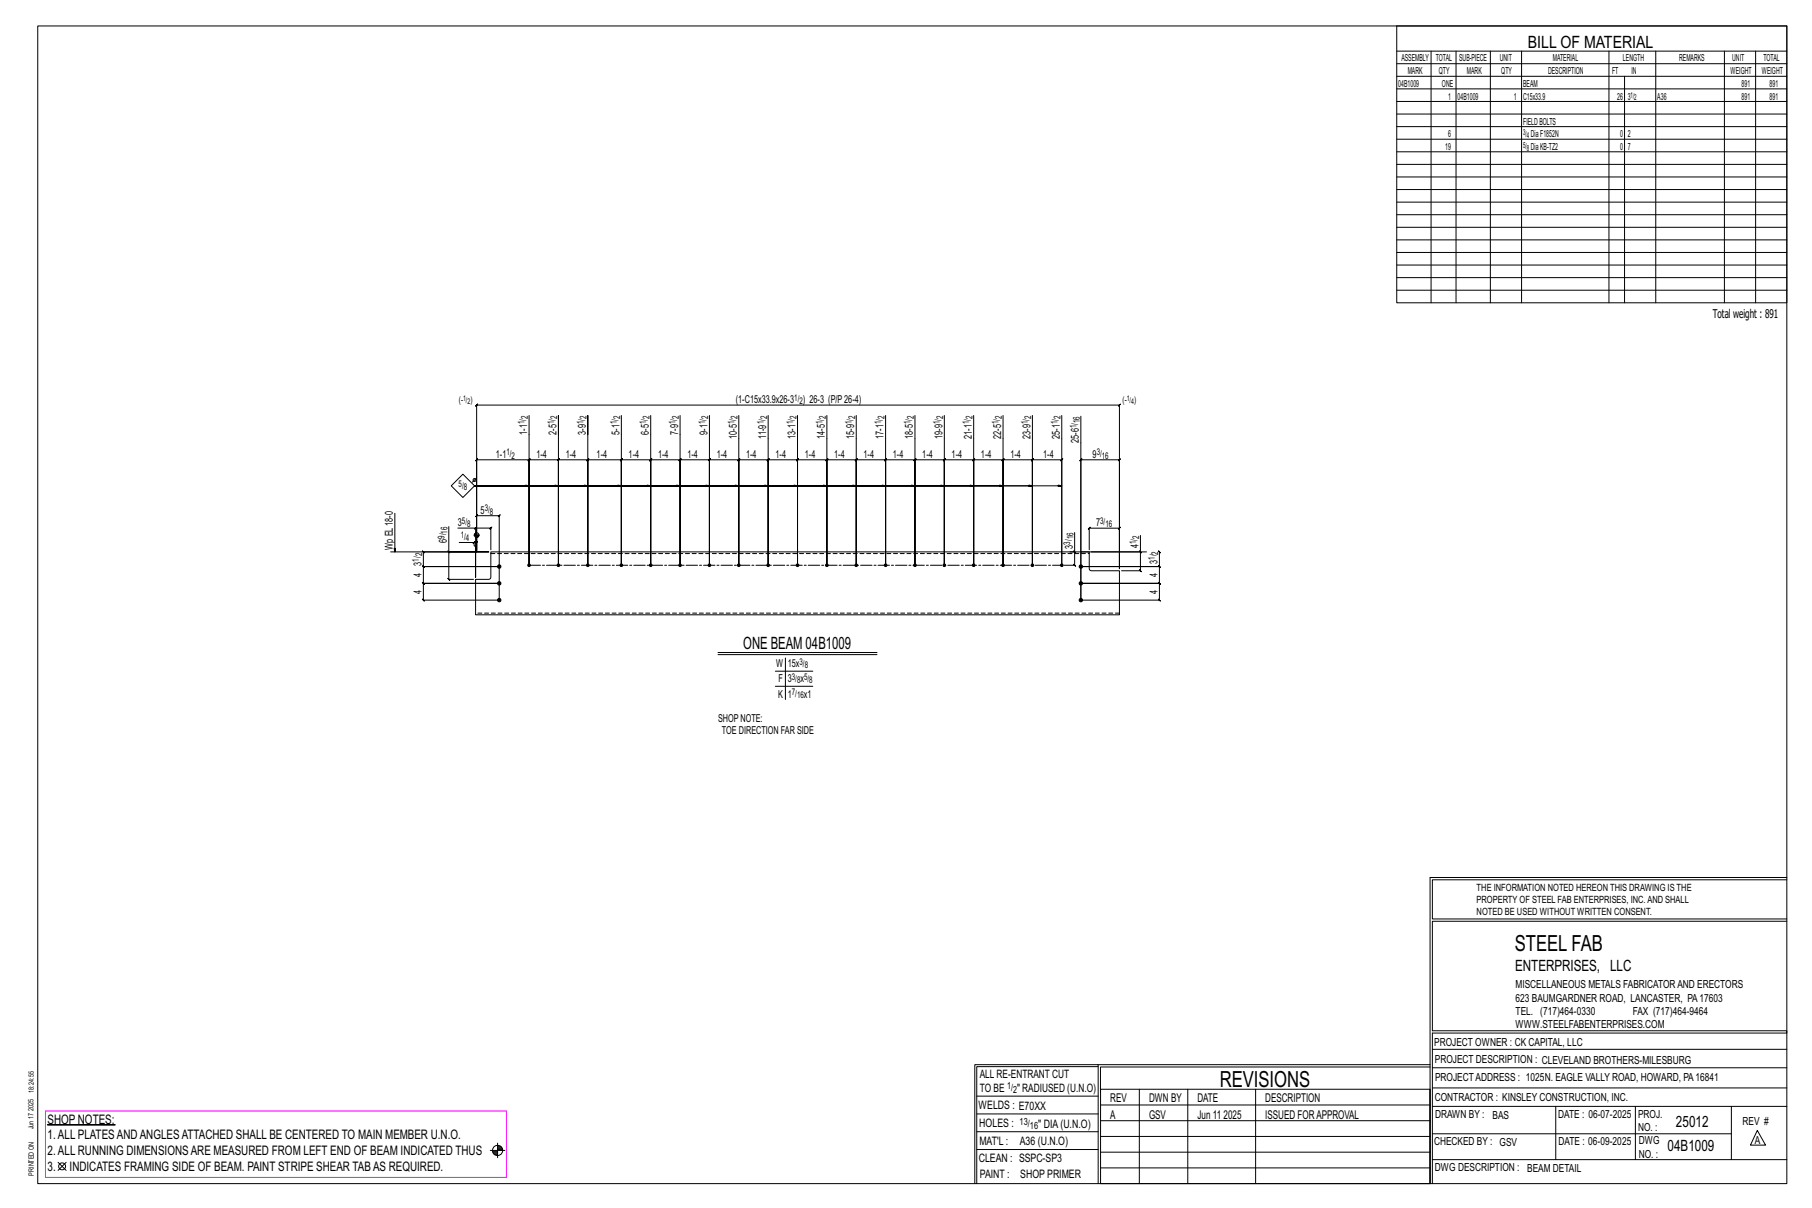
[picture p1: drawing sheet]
<svg xmlns="http://www.w3.org/2000/svg" width="914mm" height="610mm" viewBox="0 0 914 610" stroke-linecap="round" stroke-linejoin="round" font-family="sans-serif">
<g fill="#000" stroke="#000" stroke-width=".5">
<path d="M24 568h34z"/>
<circle cx="252" cy="294" r=".9"/>
<circle cx="252" cy="286" r=".9"/>
<circle cx="267" cy="285" r=".7"/>
<circle cx="282" cy="285" r=".7"/>
<circle cx="297" cy="285" r=".7"/>
<circle cx="314" cy="285" r=".7"/>
<circle cx="328" cy="285" r=".7"/>
<circle cx="343" cy="285" r=".7"/>
<circle cx="358" cy="285" r=".7"/>
<circle cx="373" cy="285" r=".7"/>
<circle cx="388" cy="285" r=".7"/>
<circle cx="402" cy="285" r=".7"/>
<circle cx="417" cy="285" r=".7"/>
<circle cx="432" cy="285" r=".7"/>
<circle cx="447" cy="285" r=".7"/>
<circle cx="462" cy="285" r=".7"/>
<circle cx="477" cy="285" r=".7"/>
<circle cx="491" cy="285" r=".7"/>
<circle cx="506" cy="285" r=".7"/>
<circle cx="521" cy="285" r=".7"/>
<circle cx="536" cy="285" r=".7"/>
<circle cx="545" cy="294" r=".9"/>
<circle cx="545" cy="286" r=".9"/>
<circle cx="252" cy="303" r=".9"/>
<circle cx="545" cy="303" r=".9"/>
</g>
<g fill="none" stroke="#000" stroke-width=".5">
<path d="M19 13h883v584h-883zM705 13h197v140h-197zM705 26h197M705 32h197M705 39h197M722 26v127M735 26v127M752 26v127M768 26v127M812 26v127M820 39v114M836 26v127"/>
<path d="M870 26v127M886 26v127M705 45h197M705 51h197M705 58h197M705 64h197M705 70h197M705 77h197M705 83h197M705 89h197M705 96h197M705 102h197"/>
<path d="M705 108h197M705 115h197M705 121h197M705 127h197M705 134h197M705 140h197M705 146h197M267 210v75v-53l-1 1 1-1h-26l-1 1 1-1v28M282 219v-9v75M297 219v-9v75M314 210v75M328 210v75"/>
<path d="M343 210v75M358 210v75M373 210v75M388 210v75M402 210v75M417 210v75M432 210v75M447 210v75M462 210v75M477 210v75M491 210v75M506 210v75"/>
<path d="M521 210v75M536 210v75v-53l-1 1 1-1h-15l-1 1 1-1v53M545 210v93M199 259v20M228 245l6-6 5 6-5 6zM239 245h297M241 241l-3 2M267 245h-28h43M297 245h-58h75M328 245h-89h104M358 245h-119h134M388 245h-149h163"/>
<path d="M417 245h-178h193M447 245h-208h223M477 245h-238h252M506 245h-267h282M226 278l1 1zM226 266v13h21h-33l-1-1 1 1v7l-1-1 1 1h38h-38l-1-1 1 1v8h-1l1 1v-1h38h-38h-1l1 1v-1v9l-1-1 1 1h38v-43l-1 1 1-1h-11l-1 1 1-1v19h-44M226 279v13l1 1-1-1h13M231 266h9v25v-15l-1-1v-1h-7M239 270h3M239 274l1-1zM239 274h2h-1l1-1v1v5v-75l-1 1 1-1h324l-1 1 1-1v83M239 270h.1"/>
<path d="M240 269v1M240 266h8l-1 1 1-1v11M241 266l-1 1zM241 269v8M241 270v1M242 270v1M248 279h302v8v1h15v22h-325v-18h7h1zM542 278l1 1zM542 269v10h-2M542 279v6l1 1-1-1h-5M545 279h34M550 277v-10h-1l1-1v1h15h-1l1-1v1v20v-55l-1 1 1-1h-20h1l-1 1v-1v71"/>
<path d="M575 278l1 1zM576 270v9h-25M576 279v9h-1l1 1v-1h-10M585 278l1 1h-1v7v-1l1 1h-1h-40h40v-1l1 1h-1v8l1 1-1-1h-40h40l1 1-1-1v9v-1l1 1h-1h-40M267 285v-53l-1 1 1-1h15l-1 1 1-1v53v-53l-1 1 1-1h15l-1 1 1-1v53v-53l-1 1 1-1h17l-1 1 1-1v53v-53l-1 1 1-1h14v1l1-1h-1v53v-53v1l1-1h-1h15v1l1-1h-1v53v-53v1l1-1h-1h15v1l1-1h-1v53v-53v1l1-1h-1h15l-1 1 1-1v53v-53l-1 1 1-1h15l-1 1 1-1v53v-53l-1 1 1-1h14v1l1-1h-1v53v-53v1l1-1h-1h15v1l1-1h-1v53v-53v1l1-1h-1h15v1l1-1h-1v53v-53v1l1-1h-1h15l-1 1 1-1v53v-53l-1 1 1-1h15l-1 1 1-1v53v-53l-1 1 1-1h15l-1 1 1-1v53v-53l-1 1 1-1h14v1l1-1h-1v53v-53v1l1-1h-1h15v1l1-1h-1v53v-53v1l1-1h-1h15l-1 1 1-1v53M362 329h81M362 330h81M391 339h19M396 332v21M391 346h19M722 443v154M722 443h180"/>
<path d="M902 444h-179v20h179M902 465h-179v55h179v1h-179v76M554 538h-61v59M554 537h168M722 538h-167v13M723 539h179M723 530h179M493 553h61M555 550h167v47h-167zM555 558h167M575 550v47M599 550v47"/>
<path d="M634 550v47M723 549h179M723 558h179M785 558v27M825 558v27M874 558v27M251 577v7M251 579h2M251 580h3M251 578h2M493 571h61M493 562h61"/>
<path d="M555 573h167M555 566h167M723 572h151M887 570l4 8h-8zM29 587l4 4M33 587l-4 4M247 581h8M249 581h2M249 582h2M250 583h1M492 597v-60h62v60M493 580h61"/>
<path d="M555 589h167M555 581h167M723 585h179"/>
<circle cx="239" cy="242" r=".7"/>
<circle cx="241" cy="270" r="1.2"/>
<circle cx="31" cy="589" r="1.8"/>
<circle cx="251" cy="581" r="2.6"/>
</g>
<path d="M23 561h233v33h-233z" fill="none" stroke="#f0f" stroke-width=".5"/>
<path d="M248 279h302M565 309h-325" fill="none" stroke="#000" stroke-width=".5" stroke-dasharray="2 1.4"/>
<path d="M267 285h269" fill="none" stroke="#000" stroke-width=".5" stroke-dasharray="5.8 1 1 1"/>
<g font-size="11.2">
<text x="764" y="480">STEEL FAB</text>
<text x="616" y="548">REVISIONS</text>
</g>
<g font-size="8.6">
<text x="771" y="24">BILL OF MATERIAL</text>
<text x="375" y="327">ONE BEAM 04B1009</text>
</g>
<g font-size="7.9">
<text x="765" y="490">ENTERPRISES, LLC</text>
<text x="846" y="569">25012</text>
<text x="842" y="581">04B1009</text>
</g>
<g font-size="6.6">
<text x="24" y="567">SHOP NOTES:</text>
<text x="24" y="575">1.ALL PLATESANDANGLESATTACHED SHALL BE CENTERED TO MAIN MEMBER U.N.O.</text>
<text x="24" y="583">2.ALL RUNNING DIMENSIONSARE MEASURED FROM LEFT END OF BEAM INDICATED THUS</text>
<text x="24" y="591">3.</text>
<text x="35" y="591">INDICATES FRAMING SIDE OF BEAM. PAINT STRIPE SHEAR TABAS REQUIRED.</text>
</g>
<g font-size="6.1">
<text x="864" y="161">Total weight : 891</text>
<text x="560" y="556">REV</text>
<text x="580" y="556">DWN BY</text>
<text x="604" y="556">DATE</text>
<text x="639" y="556">DESCRIPTION</text>
<text x="560" y="564">A</text>
<text x="580" y="564">GSV</text>
<text x="604" y="564">Jun 11</text>
<text x="617" y="564">2025</text>
<text x="639" y="564">ISSUED FORAPPROVAL</text>
</g>
<g font-size="5.9">
<text x="494" y="560">WELDS : E70XX</text>
<text x="494" y="569">HOLES :</text>
<text x="524" y="569">&quot; DIA(U.N.O)</text>
<text x="494" y="578">MAT'L :</text>
<text x="515" y="578">A36 (U.N.O)</text>
<text x="494" y="586">CLEAN : SSPC-SP3</text>
<text x="495" y="595">PAINT :</text>
<text x="515" y="595">SHOP PRIMER</text>
</g>
<g font-size="5.8">
<text x="494" y="544">ALL RE-ENTRANT CUT</text>
<text x="494" y="551">TO BE</text>
<text x="513" y="551">&quot; RADIUSED (U.N.O)</text>
</g>
<g font-size="5.6">
<text x="765" y="499">MISCELLANEOUS METALS FABRICATORAND ERECTORS</text>
<text x="765" y="505">623 BAUMGARDNER ROAD, LANCASTER, PA17603</text>
<text x="765" y="512">TEL. (717)464-0330</text>
<text x="824" y="512">FAX (717)464-9464</text>
<text x="765" y="519">WWW.STEELFABENTERPRISES.COM</text>
<text x="724" y="528">PROJECT OWNER : CK CAPITAL, LLC</text>
<text x="724" y="537">PROJECT DESCRIPTION : CLEVELAND BROTHERS-MILESBURG</text>
<text x="724" y="545">PROJECTADDRESS : 1025N. EAGLE VALLY ROAD, HOWARD, PA16841</text>
<text x="724" y="556">CONTRACTOR : KINSLEY CONSTRUCTION, INC.</text>
<text x="724" y="564">DRAWN BY :</text>
<text x="753" y="564">BAS</text>
<text x="786" y="564">DATE : 06-07-2025</text>
<text x="827" y="564">PROJ.</text>
<text x="879" y="568">REV #</text>
<text x="827" y="571">NO. :</text>
<text x="724" y="578">CHECKED BY : GSV</text>
<text x="787" y="578">DATE : 06-09-2025</text>
<text x="827" y="578">DWG</text>
<text x="886" y="578">A</text>
<text x="827" y="584">NO. :</text>
<text x="724" y="591">DWG DESCRIPTION : BEAM DETAIL</text>
</g>
<g font-size="5.5">
<text x="371" y="203">(1-C15x33.9x26-3</text>
<text x="405" y="203">) 26-3 (P/P26-4)</text>
<text x="266" y="219" transform="rotate(-90 266 219)">1-1</text>
<text x="281" y="219" transform="rotate(-90 281 219)">2-5</text>
<text x="296" y="219" transform="rotate(-90 296 219)">3-9</text>
<text x="313" y="219" transform="rotate(-90 313 219)">5-1</text>
<text x="327" y="219" transform="rotate(-90 327 219)">6-5</text>
<text x="342" y="219" transform="rotate(-90 342 219)">7-9</text>
<text x="357" y="219" transform="rotate(-90 357 219)">9-1</text>
<text x="372" y="221" transform="rotate(-90 372 221)">10-5</text>
<text x="387" y="221" transform="rotate(-90 387 221)">11-9</text>
<text x="401" y="221" transform="rotate(-90 401 221)">13-1</text>
<text x="416" y="221" transform="rotate(-90 416 221)">14-5</text>
<text x="431" y="221" transform="rotate(-90 431 221)">15-9</text>
<text x="446" y="221" transform="rotate(-90 446 221)">17-1</text>
<text x="461" y="221" transform="rotate(-90 461 221)">18-5</text>
<text x="476" y="221" transform="rotate(-90 476 221)">19-9</text>
<text x="490" y="221" transform="rotate(-90 490 221)">21-1</text>
<text x="505" y="221" transform="rotate(-90 505 221)">22-5</text>
<text x="520" y="221" transform="rotate(-90 520 221)">23-9</text>
<text x="535" y="221" transform="rotate(-90 535 221)">25-1</text>
<text x="544" y="224" transform="rotate(-90 544 224)">25-6</text>
<text x="250" y="231">1-1</text>
<text x="271" y="231">1-4</text>
<text x="285" y="231">1-4</text>
<text x="301" y="231">1-4</text>
<text x="317" y="231">1-4</text>
<text x="332" y="231">1-4</text>
<text x="347" y="231">1-4</text>
<text x="362" y="231">1-4</text>
<text x="377" y="231">1-4</text>
<text x="391" y="231">1-4</text>
<text x="406" y="231">1-4</text>
<text x="421" y="231">1-4</text>
<text x="436" y="231">1-4</text>
<text x="451" y="231">1-4</text>
<text x="465" y="231">1-4</text>
<text x="480" y="231">1-4</text>
<text x="495" y="231">1-4</text>
<text x="510" y="231">1-4</text>
<text x="526" y="231">1-4</text>
<text x="551" y="231">9</text>
<text x="243" y="259">5</text>
<text x="231" y="266">3</text>
<text x="553" y="266">7</text>
<text x="225" y="274" transform="rotate(-90 225 274)">6</text>
<text x="198" y="277" transform="rotate(-90 198 277)">Wp EL18-0</text>
<text x="541" y="277" transform="rotate(-90 541 277)">3</text>
<text x="575" y="277" transform="rotate(-90 575 277)">4</text>
<text x="213" y="285" transform="rotate(-90 213 285)">3</text>
<text x="584" y="285" transform="rotate(-90 584 285)">3</text>
<text x="213" y="291" transform="rotate(-90 213 291)">4</text>
<text x="584" y="291" transform="rotate(-90 584 291)">4</text>
<text x="213" y="300" transform="rotate(-90 213 300)">4</text>
<text x="584" y="300" transform="rotate(-90 584 300)">4</text>
<text x="392" y="337">W</text>
<text x="398" y="337">15x</text>
<text x="393" y="344">F</text>
<text x="398" y="344">3</text>
<text x="404" y="344">x</text>
<text x="393" y="352">K</text>
<text x="398" y="352">1</text>
<text x="406" y="352">x1</text>
<text x="362" y="364">SHOPNOTE:</text>
<text x="364" y="371">TOE DIRECTION FAR SIDE</text>
</g>
<g font-size="5">
<text x="745" y="450">THE INFORMATION NOTED HEREON THIS DRAWING IS THE</text>
<text x="745" y="456">PROPERTY OF STEEL FAB ENTERPRISES, INC.AND SHALL</text>
<text x="745" y="462">NOTED BE USED WITHOUT WRITTEN CONSENT.</text>
<text x="508" y="550">1/</text>
<text x="511" y="551">2</text>
<text x="515" y="568">13/</text>
<text x="520" y="570">16</text>
</g>
<g font-size="4.9">
<text x="707" y="31">ASSEMBLY</text>
<text x="725" y="31">TOTAL</text>
<text x="736" y="31">SUB-PIECE</text>
<text x="757" y="31">UNIT</text>
<text x="784" y="31">MATERIAL</text>
<text x="819" y="31">LENGTH</text>
<text x="847" y="31">REMARKS</text>
<text x="874" y="31">UNIT</text>
<text x="890" y="31">TOTAL</text>
<text x="710" y="37">MARK</text>
<text x="726" y="37">QTY</text>
<text x="740" y="37">MARK</text>
<text x="758" y="37">QTY</text>
<text x="781" y="37">DESCRIPTION</text>
<text x="814" y="37">FT</text>
<text x="823" y="37">IN</text>
<text x="873" y="37">WEIGHT</text>
<text x="889" y="37">WEIGHT</text>
<text x="706" y="44">04B1009</text>
<text x="728" y="44">ONE</text>
<text x="769" y="44">BEAM</text>
<text x="879" y="44">891</text>
<text x="893" y="44">891</text>
<text x="731" y="50">1</text>
<text x="736" y="50">04B1009</text>
<text x="764" y="50">1</text>
<text x="769" y="50">C15x33.9</text>
<text x="816" y="50">26</text>
<text x="821" y="50">3</text>
<text x="836" y="50">A36</text>
<text x="879" y="50">891</text>
<text x="893" y="50">891</text>
<text x="769" y="63">FIELDBOLTS</text>
<text x="731" y="69">6</text>
<text x="772" y="69">DiaF1852N</text>
<text x="818" y="69">0</text>
<text x="821" y="69">2</text>
<text x="729" y="76">19</text>
<text x="772" y="76">DiaKB-TZ2</text>
<text x="818" y="76">0</text>
<text x="821" y="76">7</text>
</g>
<g font-size="4.7">
<text x="232" y="204">(-</text>
<text x="237" y="204">)</text>
<text x="401" y="202">1/</text>
<text x="403" y="204">2</text>
<text x="566" y="204">(-</text>
<text x="572" y="204">)</text>
<text x="265" y="214" transform="rotate(-90 265 214)">1/</text>
<text x="266" y="211" transform="rotate(-90 266 211)">2</text>
<text x="280" y="214" transform="rotate(-90 280 214)">1/</text>
<text x="281" y="211" transform="rotate(-90 281 211)">2</text>
<text x="294" y="214" transform="rotate(-90 294 214)">1/</text>
<text x="296" y="211" transform="rotate(-90 296 211)">2</text>
<text x="311" y="214" transform="rotate(-90 311 214)">1/</text>
<text x="313" y="211" transform="rotate(-90 313 211)">2</text>
<text x="326" y="214" transform="rotate(-90 326 214)">1/</text>
<text x="328" y="211" transform="rotate(-90 328 211)">2</text>
<text x="341" y="214" transform="rotate(-90 341 214)">1/</text>
<text x="343" y="211" transform="rotate(-90 343 211)">2</text>
<text x="356" y="214" transform="rotate(-90 356 214)">1/</text>
<text x="357" y="211" transform="rotate(-90 357 211)">2</text>
<text x="371" y="214" transform="rotate(-90 371 214)">1/</text>
<text x="372" y="211" transform="rotate(-90 372 211)">2</text>
<text x="385" y="214" transform="rotate(-90 385 214)">1/</text>
<text x="387" y="211" transform="rotate(-90 387 211)">2</text>
<text x="400" y="214" transform="rotate(-90 400 214)">1/</text>
<text x="402" y="211" transform="rotate(-90 402 211)">2</text>
<text x="415" y="214" transform="rotate(-90 415 214)">1/</text>
<text x="417" y="211" transform="rotate(-90 417 211)">2</text>
<text x="430" y="214" transform="rotate(-90 430 214)">1/</text>
<text x="432" y="211" transform="rotate(-90 432 211)">2</text>
<text x="445" y="214" transform="rotate(-90 445 214)">1/</text>
<text x="446" y="211" transform="rotate(-90 446 211)">2</text>
<text x="459" y="214" transform="rotate(-90 459 214)">1/</text>
<text x="461" y="211" transform="rotate(-90 461 211)">2</text>
<text x="474" y="214" transform="rotate(-90 474 214)">1/</text>
<text x="476" y="211" transform="rotate(-90 476 211)">2</text>
<text x="489" y="214" transform="rotate(-90 489 214)">1/</text>
<text x="491" y="211" transform="rotate(-90 491 211)">2</text>
<text x="504" y="214" transform="rotate(-90 504 214)">1/</text>
<text x="506" y="211" transform="rotate(-90 506 211)">2</text>
<text x="519" y="214" transform="rotate(-90 519 214)">1/</text>
<text x="520" y="211" transform="rotate(-90 520 211)">2</text>
<text x="534" y="214" transform="rotate(-90 534 214)">1/</text>
<text x="535" y="211" transform="rotate(-90 535 211)">2</text>
<text x="545" y="214" transform="rotate(-90 545 214)">16</text>
<text x="543" y="216" transform="rotate(-90 543 216)">1/</text>
<text x="256" y="230">1/</text>
<text x="258" y="231">2</text>
<text x="553" y="230">3/</text>
<text x="556" y="231">16</text>
<text x="231" y="246">5/</text>
<text x="234" y="247">8</text>
<text x="245" y="258">3/</text>
<text x="247" y="260">8</text>
<text x="226" y="269" transform="rotate(-90 226 269)">16</text>
<text x="233" y="264">5/</text>
<text x="236" y="266">8</text>
<text x="555" y="264">3/</text>
<text x="558" y="266">16</text>
<text x="224" y="272" transform="rotate(-90 224 272)">9/</text>
<text x="232" y="272">1/</text>
<text x="235" y="273">4</text>
<text x="540" y="275" transform="rotate(-90 540 275)">3/</text>
<text x="542" y="272" transform="rotate(-90 542 272)">16</text>
<text x="573" y="275" transform="rotate(-90 573 275)">1/</text>
<text x="575" y="272" transform="rotate(-90 575 272)">2</text>
<text x="213" y="281" transform="rotate(-90 213 281)">2</text>
<text x="585" y="280" transform="rotate(-90 585 280)">2</text>
<text x="211" y="283" transform="rotate(-90 211 283)">1/</text>
<text x="583" y="283" transform="rotate(-90 583 283)">1/</text>
<text x="403" y="336">3/</text>
<text x="406" y="337">8</text>
<text x="400" y="343">3/</text>
<text x="402" y="345">8</text>
<text x="406" y="343">5/</text>
<text x="408" y="345">8</text>
<text x="400" y="351">7/</text>
<text x="402" y="352">16</text>
</g>
<g font-size="4.2">
<text x="823" y="49">1/</text>
<text x="825" y="51">2</text>
<text x="769" y="68">3/</text>
<text x="770" y="70">4</text>
<text x="769" y="75">5/</text>
<text x="770" y="76">8</text>
</g>
<g font-size="4">
<text x="234" y="203">1/</text>
<text x="236" y="204">2</text>
<text x="569" y="203">1/</text>
<text x="571" y="204">4</text>
</g>
<g font-size="3.7">
<text x="17" y="551" transform="rotate(-90 17 551)">18:24:55</text>
<text x="17" y="561" transform="rotate(-90 17 561)">2025</text>
<text x="17" y="570" transform="rotate(-90 17 570)">Jun 17</text>
<text x="17" y="593" transform="rotate(-90 17 593)">PRINTED ON</text>
</g>
</svg>
